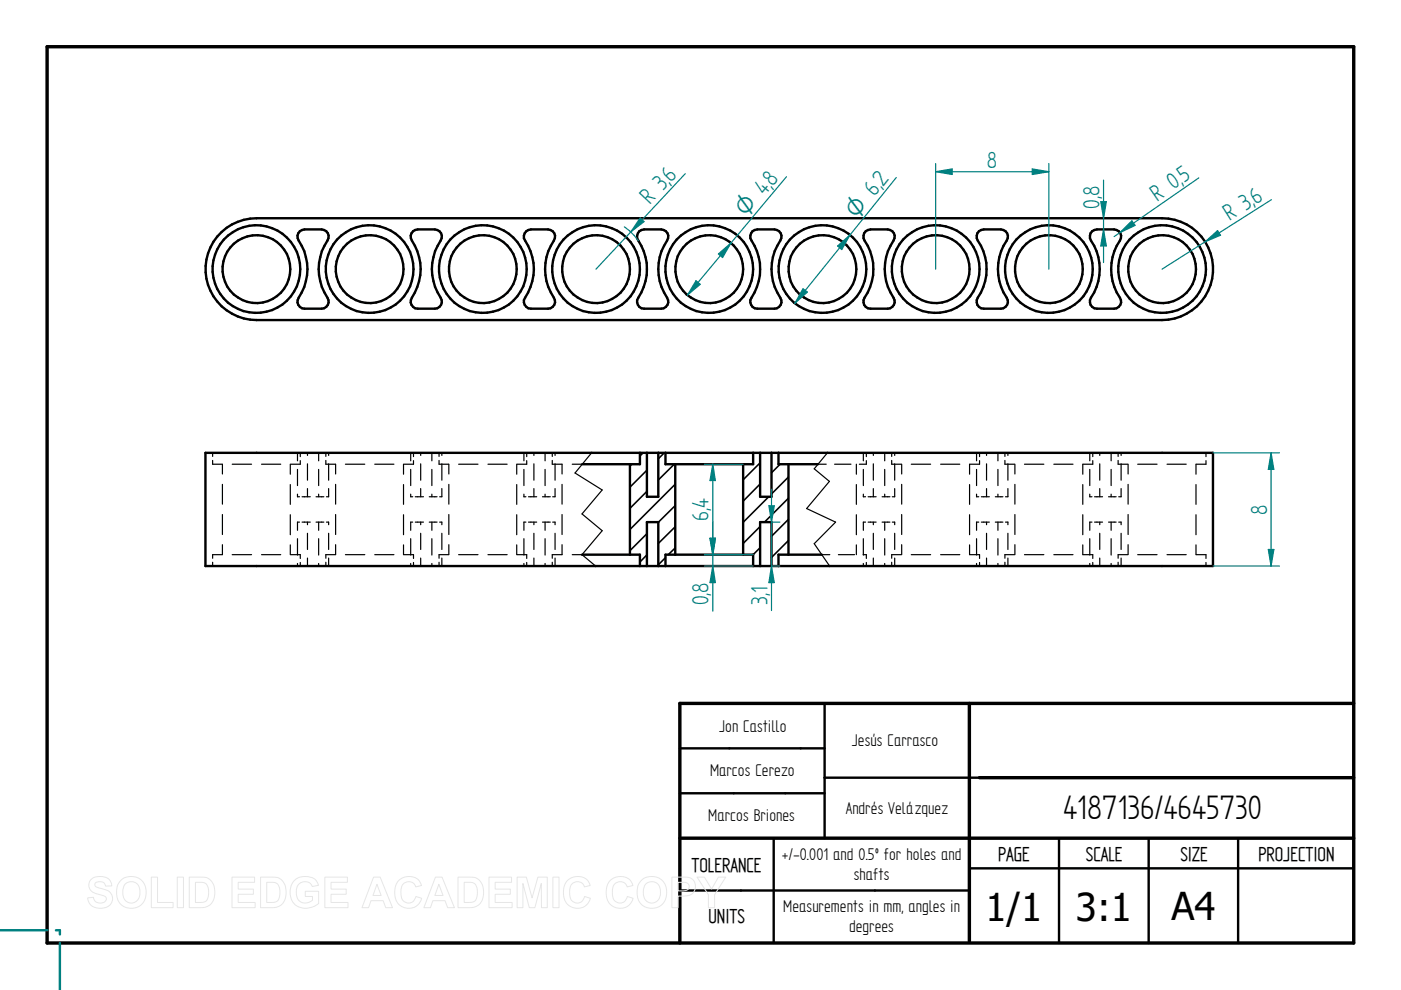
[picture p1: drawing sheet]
<svg xmlns="http://www.w3.org/2000/svg" width="297mm" height="210mm" viewBox="0 0 297 210" stroke-linecap="round" stroke-linejoin="round" font-family="sans-serif">
<path d="M10 9.9h277v190h-277zM205.5 149.1v50.5M287 149.1h-142.9v50.8M144.1 177.7h142.9M207.6 164.9h79.4" fill="none" stroke="#000" stroke-width=".72"/>
<g fill="none" stroke="#000" stroke-width=".51">
<path d="M47 49.2a10.9 10.9 0 0 1 7.4-2.9h192a10.8 10.8 0 0 1 10.8 10.8 10.8 10.8 0 0 1-10.8 10.8h-192a10.8 10.8 0 0 1-10-6.9 10.8 10.8 0 0 1 2.6-11.8zM63.6 49l1-.4h3.6a1.52 1.52 0 0 1 1.2 2.4 10.8 10.8 0 0 0 0 12.1 1.5 1.5 0 0 1-1.2 2.3h-3.6a1.5 1.5 0 0 1-1.3-2.3 10.8 10.8 0 0 0 0-12.1 1.5 1.5 0 0 1 .3-2zM87.6 49l1-.4h3.6a1.52 1.52 0 0 1 1.2 2.4 10.8 10.8 0 0 0 0 12.1 1.5 1.5 0 0 1-1.2 2.3h-3.6a1.5 1.5 0 0 1-1.3-2.3 10.8 10.8 0 0 0 0-12.1 1.5 1.5 0 0 1 .3-2zM111.6 49l1-.4h3.6a1.52 1.52 0 0 1 1.2 2.4 10.8 10.8 0 0 0 0 12.1 1.5 1.5 0 0 1-1.2 2.3h-3.6a1.5 1.5 0 0 1-1.3-2.3 11 11 0 0 0-.2-12.6l.1-1.1zM135.5 49l1.1-.4h3.6a1.52 1.52 0 0 1 1.2 2.4 10.8 10.8 0 0 0 0 12.1 1.5 1.5 0 0 1-1.2 2.3h-3.6a1.5 1.5 0 0 1-1.3-2.3 11.2 11.2 0 0 0-.2-12.6v-.5zM159.6 49l1-.4h3.6a1.52 1.52 0 0 1 1.2 2.4 10.8 10.8 0 0 0 0 12.1 1.5 1.5 0 0 1-1.2 2.3h-3.6a1.5 1.5 0 0 1-1.3-2.3 11.2 11.2 0 0 0-.2-12.6v-.5zM183.6 49l1-.4h3.6a1.52 1.52 0 0 1 1.2 2.4 10.8 10.8 0 0 0 0 12.1 1.5 1.5 0 0 1-1.2 2.3h-3.6a1.5 1.5 0 0 1-1.3-2.3 10.8 10.8 0 0 0 0-12.1 1.63 1.63 0 0 1 .3-2zM207.6 49l1-.4h3.6a1.52 1.52 0 0 1 1.2 2.4 10.8 10.8 0 0 0 0 12.1 1.5 1.5 0 0 1-1.2 2.3h-3.6a1.5 1.5 0 0 1-1.3-2.3 10.8 10.8 0 0 0 0-12.1 1.63 1.63 0 0 1 .3-2zM231.6 49l1-.4h3.6a1.52 1.52 0 0 1 1.2 2.4 10.8 10.8 0 0 0 0 12.1 1.5 1.5 0 0 1-1.2 2.3h-3.6a1.5 1.5 0 0 1-1.3-2.3 10.8 10.8 0 0 0 0-12.1 1.63 1.63 0 0 1 .3-2zM43.6 96h213.6v24h-213.6zM133.6 98.4v19.2M135.7 96v2.4h-12.3"/>
<path d="M139.6 96v9.3h-2.4v-9.3M143.2 98.4v19.2M157.6 98.4v19.2M159.7 96v2.4h-18.6v-2.4M163.6 96v9.3h-2.4v-9.3M165.1 96v2.4h8.3M167.2 98.4v19.2M123.4 117.6h12.3v2.4M174.2 117.6h-9.1v2.4M139.6 120v-9.3h-2.4v9.3M141.1 120v-2.4h18.6v2.4M163.6 120v-9.3h-2.4v9.3"/>
<path d="M144.1 158.7h30.7M174.8 149.1v28.6M144.1 168.2h30.7M164 177.7v22.2M207.6 164.9h-32.8M224.5 177.7v22.2M243.5 177.7v22.2M262.5 177.7v22.2M144.1 188.8h61.4M205.5 184.1h81.5"/>
<circle cx="54.4" cy="57.1" r="7.2"/>
<circle cx="54.4" cy="57.1" r="9.3"/>
<circle cx="78.4" cy="57.1" r="7.2"/>
<circle cx="78.4" cy="57.1" r="9.3"/>
<circle cx="102.4" cy="57.1" r="7.2"/>
<circle cx="102.4" cy="57.1" r="9.3"/>
<circle cx="126.4" cy="57.1" r="7.2"/>
<circle cx="126.4" cy="57.1" r="9.3"/>
<circle cx="150.4" cy="57.1" r="7.2"/>
<circle cx="150.4" cy="57.1" r="9.3"/>
<circle cx="174.4" cy="57.1" r="7.2"/>
<circle cx="174.4" cy="57.1" r="9.3"/>
<circle cx="198.4" cy="57.1" r="7.2"/>
<circle cx="198.4" cy="57.1" r="9.3"/>
<circle cx="222.4" cy="57.1" r="7.2"/>
<circle cx="222.4" cy="57.1" r="9.3"/>
<circle cx="246.4" cy="57.1" r="7.2"/>
<circle cx="246.4" cy="57.1" r="9.3"/>
</g>
<g fill="none" stroke="#000" stroke-width=".34">
<path d="M134 98.4l-.4 .4M136.4 96l-.7 .7M137.2 99.7l-3.6 3.6M140.8 96l-1.2 1.3M143 98.4l-3.4 3.4M161.2 98.1l-3.6 3.6M165.4 98.4l-1.8 1.8M137.2 104.2l-3.6 3.6M137.2 113.2l-3.6 3.6M137.2 117.6l-1.5 1.6M141.1 118.2l-1.5 1.6M143.2 102.7l-9.6 9.6"/>
<path d="M143.2 107.2l-3.6 3.5M143.2 111.7l-3.6 3.5M143.2 116.2l-1.5 1.4M161.2 102.6l-3.6 3.7M161.2 111.6l-3.6 3.6M161.2 116.1l-1.5 1.5M163 105.3l-5.4 5.4M167.2 105.6l-5.1 5.1M167.2 101.1l-3.6 3.6M167.2 110.1l-3.6 3.6M167.2 114.6l-3.6 3.6"/>
</g>
<g fill="none" stroke="#000" stroke-width=".25">
<path d="M45.1 97.6v.8h2M45.1 96v.8M47.2 98.4v2.1M49.2 98.4h4.1M55.5 98.4h4M61.5 98.4v2.1M63.1 96v1.7M63.1 99.5v3.5M63.7 97.7v.7h-2.1M63.7 96v.8M65.2 96v.6M65.2 98.3v3.5"/>
<path d="M67.6 96v1.7M67.6 99.5v3.5M69.1 97.6v.8h2M69.1 96v.8M69.7 96v.6M69.7 98.3v3.5M71.2 98.4v2.1M73.2 98.4h4.1M79.5 98.4h4M85.6 98.4v2.1M87.1 96v1.7M87.1 99.5v3.5"/>
<path d="M87.7 97.7v.7h-2.1M87.7 96v.8M89.2 96v.6M89.2 98.3v3.5M91.6 96v1.7M91.6 99.5v3.5M93.1 97.6v.8h2l.1 2.1M93.1 96v.8M93.7 96v.6M93.7 98.3v3.5M97.2 98.4h4.1M103.5 98.4h4"/>
<path d="M109.6 98.4v2.1M111.1 96v1.7M111.1 99.5v3.5M111.7 97.7v.7h-2.1M111.7 96v.8M113.2 96v.6M113.2 98.3v3.5M115.6 96v1.7M115.6 99.5v3.5M117.1 97.6v.8h2.1v2.1M117.1 96v.8M117.7 96v.6"/>
<path d="M117.7 98.3v3.5M121.3 98.4h2.1M125.4 96l-3.5 4.3 5.8 3.6-4.3 5.1 4.3 3.5-4.3 5.1M173.4 98.4h1.8M175.4 96l-2.8 3.4 3.2 2.7-4.8 5.7 6.2 2.9-4.6 4.6 3.3 4.7M177 98.4h3.4M181.6 98.4v2.1M183 96v1.7M183 99.5v3.5M183.7 97.7v.7h-1.5M183.7 96v.8M185.2 96v.6"/>
<path d="M185.2 98.3v3.5M187.6 96v1.7M187.6 99.5v3.5M189.1 97.6v.8h2M189.1 96v.8M189.7 96v.6M189.7 98.3v3.5M191.2 98.4v2.1M193.2 98.4h4.1M199.4 98.4h4.1M205.6 98.4v2.1M207 96v1.7"/>
<path d="M207 99.5v3.5M207.7 97.7v.7h-2.1M207.7 96v.8M209.2 96v.6M209.2 98.3v3.5M211.6 96v1.7M211.6 99.5v3.5M213.1 97.6v.8h2M213.1 96v.8M213.7 96v.6M213.7 98.3v3.5M215.2 98.4v2.1"/>
<path d="M217.2 98.4h4.1M223.4 98.4h4.1M229.6 98.4v2.1M231.1 96v1.7M231.1 99.5v3.5M231.7 97.7v.7h-2.1M231.7 96v.8M233.2 96v.6M233.2 98.3v3.5M235.6 96v1.7M235.6 99.5v3.5M237.1 97.6v.8h2"/>
<path d="M237.1 96v.8M237.7 96v.6M237.7 98.3v3.5M239.2 98.4v2.1M241.2 98.4h4.1M247.4 98.4h4.1M253.6 98.4v2.1M255.7 97.7v.7h-2.1M255.7 96v.8M45.1 119.2v.8M47.1 117.6h-2v.8M47.2 102.7v4.2"/>
<path d="M47.2 109.1v4.2M47.2 115.5v2.1M49.2 117.6h4.1M55.5 117.6h4M61.5 102.7v4.2M61.5 109.1v4.3M61.5 115.5v2.1M61.6 117.6h2.1v.8M63.1 104.8v.5h.4M63.1 114.2v3.5M63.1 119.5v.5M63.5 110.7h-.4v1.7"/>
<path d="M63.7 119.3v.7M64 110.7h1.8M64 105.3h1.8M65.2 103.6v1.7M65.2 110.7v.6M65.2 113.1v3.4M65.2 118.3v1.7M67 110.7h1.7M67 105.3h1.7M67.6 104.8v.5M67.6 110.7v1.7M67.6 114.2v3.5"/>
<path d="M67.6 119.5v.5M69.1 119.2v.8M69.2 110.7h.5v.6M69.7 103.6v1.7h-.5M69.7 113.1v3.4M69.7 118.3v1.7M71.1 117.6h-2v.8M71.2 102.7v4.2M71.2 109.1v4.2M71.2 115.5v2.1M73.2 117.6h4.1M79.5 117.6h4"/>
<path d="M85.6 102.7v4.2M85.6 109.1v4.3M85.6 115.5v2.1M85.6 117.6h2.1v.8M87.1 104.8v.5h.4M87.1 114.2v3.5M87.1 119.5v.5M87.5 110.7h-.4v1.7M87.7 119.3v.7M88.1 110.7h1.7M88.1 105.3h1.7M89.2 103.6v1.7"/>
<path d="M89.2 110.7v.6M89.2 113.1v3.4M89.2 118.3v1.7M91 110.7h1.7M91 105.3h1.7M91.6 104.8v.5M91.6 110.7v1.7M91.6 114.2v3.5M91.6 119.5v.5M93.1 119.2v.8M93.2 110.7h.5v.6M93.7 103.6v1.7h-.5"/>
<path d="M93.7 113.1v3.4M93.7 118.3v1.7M95.2 115.5l-.1 2.1h-2v.8M95.2 102.7v4.2M95.2 109.1v4.2M97.2 117.6h4.1M103.5 117.6h4M109.6 102.7v4.2M109.6 109.1v4.3M109.6 115.5v2.1M109.6 117.6h2.1v.8M111.1 104.8v.5h.4"/>
<path d="M111.1 114.2v3.5M111.1 119.5v.5M111.5 110.7h-.4v1.7M111.7 119.3v.7M112.1 110.7h1.7M112.1 105.3h1.7M113.2 103.6v1.7M113.2 110.7v.6M113.2 113.1v3.4M113.2 118.3v1.7M115 110.7h1.7M115 105.3h1.7"/>
<path d="M115.6 104.8v.5M115.6 110.7v1.7M115.6 114.2v3.5M115.6 119.5v.5M117.1 119.2v.8M117.2 110.7h.5v.6M117.7 103.6v1.7h-.5M117.7 113.1v3.4M117.7 118.3v1.7M119.2 115.5v2.1h-2.1v.8M119.2 102.7v4.2M119.2 109.1v4.2"/>
<path d="M121.3 117.6h2.1M123.4 117.6l2.9 2.4M174.2 117.6h1.7M177.8 117.6h3.4M181.6 102.7v4.2M181.6 109.1v4.3M181.6 115.5v2.1M183 117.6h.7v.8M183 104.8v.5h.5M183 114.2v3.5M183 119.5v.5M183.5 110.7h-.5v1.7"/>
<path d="M183.7 119.3v.7M184.1 110.7h1.7M184.1 105.3h1.7M185.2 103.6v1.7M185.2 110.7v.6M185.2 113.1v3.4M185.2 118.3v1.7M187 110.7h1.7M187 105.3h1.7M187.6 104.8v.5M187.6 110.7v1.7M187.6 114.2v3.5"/>
<path d="M187.6 119.5v.5M189.1 119.2v.8M189.2 110.7h.5v.6M189.7 103.6v1.7h-.5M189.7 113.1v3.4M189.7 118.3v1.7M191.1 117.6h-2v.8M191.2 102.7v4.2M191.2 109.1v4.2M191.2 115.5v2.1M193.2 117.6h4.1M199.4 117.6h4.1"/>
<path d="M205.6 102.7v4.2M205.6 109.1v4.3M205.6 115.5v2.1M205.6 117.6h2.1v.8M207 104.8v.5h.5M207 114.2v3.5M207 119.5v.5M207.5 110.7h-.5v1.7M207.7 119.3v.7M208.1 110.7h1.7M208.1 105.3h1.7M209.2 103.6v1.7"/>
<path d="M209.2 110.7v.6M209.2 113.1v3.4M209.2 118.3v1.7M211 110.7h1.6M211 105.3h1.6M211.6 104.8v.5M211.6 110.7v1.7M211.6 114.2v3.5M211.6 119.5v.5M213.1 119.2v.8M213.2 110.7h.5v.6M213.7 103.6v1.7h-.5"/>
<path d="M213.7 113.1v3.4M213.7 118.3v1.7M215.1 117.6h-2v.8M215.2 102.7v4.2M215.2 109.1v4.2M215.2 115.5v2.1M217.2 117.6h4.1M223.4 117.6h4.1M229.6 102.7v4.2M229.6 109.1v4.3M229.6 115.5v2.1M229.6 117.6h2.1v.8"/>
<path d="M231.1 104.8v.5h.4M231.1 114.2v3.5M231.1 119.5v.5M231.5 110.7h-.4v1.7M231.7 119.3v.7M232.1 110.7h1.7M232.1 105.3h1.7M233.2 103.6v1.7M233.2 110.7v.6M233.2 113.1v3.4M233.2 118.3v1.7M235 110.7h1.6"/>
<path d="M235 105.3h1.6M235.6 104.8v.5M235.6 110.7v1.7M235.6 114.2v3.5M235.6 119.5v.5M237.1 119.2v.8M237.2 110.7h.5v.6M237.7 103.6v1.7h-.5M237.7 113.1v3.4M237.7 118.3v1.7M239.1 117.6h-2v.8M239.2 102.7v4.2"/>
<path d="M239.2 109.1v4.2M239.2 115.5v2.1M241.2 117.6h4.1M247.4 117.6h4.1M253.6 102.7v4.2M253.6 109.1v4.3M253.6 115.5v2.1M253.6 117.6h2.1v.8M255.7 119.3v.7"/>
</g>
<path d="M0 197.2h10.1M11.9 197.2h.8v.9M12.7 199.9v10" fill="none" stroke="#008080" stroke-width=".51"/>
<path d="M255.5 51.3l2.6-2.4 .7 1zM269.6 42.3l-23.2 14.8" fill="none" stroke="#008080" stroke-width=".25"/>
<path d="M255.5 51.3l2.6-2.4 .7 1z" fill="#008080"/>
<path d="M254.2 37.7l-18 12.5M237.4 49.3l2.6-2.5 .7 1z" fill="none" stroke="#008080" stroke-width=".25"/>
<path d="M237.4 49.3l2.6-2.5 .7 1z" fill="#008080"/>
<path d="M233.4 42.8h1.2l-.6 3.5z" fill="none" stroke="#008080" stroke-width=".25"/>
<path d="M233.4 42.8h1.2l-.6 3.5z" fill="#008080"/>
<path d="M234 48.6l.6 3.6h-1.2z" fill="none" stroke="#008080" stroke-width=".25"/>
<path d="M234 48.6l.6 3.6h-1.2z" fill="#008080"/>
<path d="M198.4 34.7v22.4M198.4 36.4l3.5-.6v1.2zM222.4 34.7v22.4M234 38.2v17.5" fill="none" stroke="#008080" stroke-width=".25"/>
<path d="M198.4 36.4l3.5-.6v1.2z" fill="#008080"/>
<path d="M218.9 35.8l3.5 .6-3.5 .6z" fill="none" stroke="#008080" stroke-width=".25"/>
<path d="M218.9 35.8l3.5 .6-3.5 .6z" fill="#008080"/>
<path d="M190 37.6l-21.5 26.7M198.4 36.4h24M170.3 61.2l.9 .7-2.7 2.4z" fill="none" stroke="#008080" stroke-width=".25"/>
<path d="M170.3 61.2l.9 .7-2.7 2.4z" fill="#008080"/>
<path d="M177.6 52.2l2.6-2.4-1.7 3.1z" fill="none" stroke="#008080" stroke-width=".25"/>
<path d="M177.6 52.2l2.6-2.4-1.7 3.1z" fill="#008080"/>
<path d="M166.7 37.5l-20.9 25.1M147.6 59.5l.9 .8-2.7 2.3z" fill="none" stroke="#008080" stroke-width=".25"/>
<path d="M147.6 59.5l.9 .8-2.7 2.3z" fill="#008080"/>
<path d="M152.3 53.8l2.7-2.3-1.8 3.1z" fill="none" stroke="#008080" stroke-width=".25"/>
<path d="M152.3 53.8l2.7-2.3-1.8 3.1z" fill="#008080"/>
<path d="M145.3 36.8l-18.9 20.3M132.4 48.1l1.1 .8 1.8 2.1M135.7 46.2l.9 .8-2.8 2.1z" fill="none" stroke="#008080" stroke-width=".25"/>
<path d="M135.7 46.2l.9 .8-2.8 2.1z" fill="#008080"/>
<path d="M257.2 96h14.1M268.9 116.5h1.2l-.6 3.5zM257.2 120h14.1" fill="none" stroke="#008080" stroke-width=".25"/>
<path d="M268.9 116.5h1.2l-.6 3.5z" fill="#008080"/>
<path d="M269.5 96l.6 3.5h-1.2z" fill="none" stroke="#008080" stroke-width=".25"/>
<path d="M269.5 96l.6 3.5h-1.2z" fill="#008080"/>
<path d="M149.3 98.4h8.3M151.1 98.4l.6 3.5h-1.2zM269.5 96v24M149.3 117.6h8.3" fill="none" stroke="#008080" stroke-width=".25"/>
<path d="M151.1 98.4l.6 3.5h-1.2z" fill="#008080"/>
<path d="M150.5 114.1h1.2l-.6 3.5z" fill="none" stroke="#008080" stroke-width=".25"/>
<path d="M150.5 114.1h1.2l-.6 3.5z" fill="#008080"/>
<path d="M151.1 98.4v19.2M149.3 117.6h10.4M150.5 114.1h1.2l-.6 3.5zM149.3 120h10.4" fill="none" stroke="#008080" stroke-width=".25"/>
<path d="M150.5 114.1h1.2l-.6 3.5z" fill="#008080"/>
<path d="M151.1 120l.6 3.5h-1.2z" fill="none" stroke="#008080" stroke-width=".25"/>
<path d="M151.1 120l.6 3.5h-1.2z" fill="#008080"/>
<path d="M151.1 110.6v19M163.6 110.7h1.8M163.6 120h1.8M163.6 120l.6 3.5h-1.2z" fill="none" stroke="#008080" stroke-width=".25"/>
<path d="M163.6 120l.6 3.5h-1.2z" fill="#008080"/>
<path d="M163 107.2h1.2l-.6 3.5z" fill="none" stroke="#008080" stroke-width=".25"/>
<path d="M163 107.2h1.2l-.6 3.5z" fill="#008080"/>
<path d="M163.6 103.7v25.8" fill="none" stroke="#008080" stroke-width=".25"/>
<g fill="none" stroke="#e6e6e6" stroke-width=".21">
<path d="M19.3 186.5a3.1 3.1 0 0 1 4 .2l.4 1.1-1.3 .1a1.28 1.28 0 0 0-1-1 1.28 1.28 0 0 0-1.3 .5v.4a5.6 5.6 0 0 0 2.5 .9 1.98 1.98 0 0 1 1.2 2.4 1.98 1.98 0 0 1-2.2 1.5 2.48 2.48 0 0 1-3-2.2l1.2-.2a1.44 1.44 0 0 0 1.3 1.3 1.44 1.44 0 0 0 1.5-.9 1.18 1.18 0 0 0-1.4-.9 2.36 2.36 0 0 1-2.4-2l.1-.7zM25.8 186.5a3.3 3.3 0 0 1 3.9-.1 3.3 3.3 0 0 1 1.2 3.8 3.2 3.2 0 0 1-3.8 2.3 3.2 3.2 0 0 1-2.4-3.8 3 3 0 0 1 1.1-2.2zM26.5 187.5a1.87 1.87 0 0 1 2.2-.4 1.87 1.87 0 0 1 1 2.1 1.87 1.87 0 0 1-1.8 2.3 1.87 1.87 0 0 1-1.9-2.3l.1-.8zM32.1 186h1.3v5.3h3.3v1.1h-4.6zM37.6 186h1.3v6.4h-1.3zM40.1 186h2.4a2.79 2.79 0 0 1 3 3.3 2.79 2.79 0 0 1-2.9 3.1h-2.5zM41.4 187.1a2.64 2.64 0 0 1 2.5 .5 3.3 3.3 0 0 1-.3 3.5l-.8 .2h-1.4zM49.2 186h4.8v1.1h-3.5v1.4h3.2v1.1h-3.2v1.7h3.6v1.1h-4.9zM55.2 186h2.4a2.79 2.79 0 0 1 3.1 3.3 2.79 2.79 0 0 1-3 3.1h-2.5zM56.6 187.1a2.64 2.64 0 0 1 2.4 .5 3.3 3.3 0 0 1-.3 3.5l-.8 .2h-1.3zM62.3 186.8a3.6 3.6 0 0 1 4.6-.2l.6 1.1-1.3 .3a1.8 1.8 0 0 0-2.2-1 1.8 1.8 0 0 0-1.2 2.1 2.01 2.01 0 0 0 1.1 2.2 2.01 2.01 0 0 0 2.3-.4v-.8h-1.5v-1.1h2.9v2.6a3.8 3.8 0 0 1-5.5-.3 4 4 0 0 1 .2-4.5zM68.9 186h4.8v1.1h-3.5v1.4h3.2v1.1h-3.2v1.7h3.6v1.1h-4.9z"/>
<path d="M79.2 186h1.4l2.6 6.4h-1.4l-.6-1.4h-2.5l-.6 1.4h-1.4zM79.9 187.5l.9 2.4h-1.7zM84.5 186.7a2.87 2.87 0 0 1 4.9 1l-1.3 .3a1.6 1.6 0 0 0-1.8-1 1.6 1.6 0 0 0-1.3 1.7 2.19 2.19 0 0 0 1.3 2.7 1.55 1.55 0 0 0 1.9-1.3l1.2 .4a2.93 2.93 0 0 1-3.4 2 2.93 2.93 0 0 1-2.3-3.3v-.6a3.2 3.2 0 0 1 .8-1.9zM92.3 186h1.4l2.6 6.4h-1.4l-.5-1.4h-2.6l-.5 1.4h-1.4zM93 187.5l.9 2.4h-1.7zM97.1 186h2.4a2.79 2.79 0 0 1 3 3.3 2.79 2.79 0 0 1-2.9 3.1h-2.5zM98.4 187.1a2.64 2.64 0 0 1 2.4 .5 3.3 3.3 0 0 1-.2 3.5l-.9 .2h-1.3zM103.7 186h4.8v1.1h-3.5v1.4h3.2v1.1h-3.2v1.7h3.6v1.1h-4.9zM109.6 186h2l1.2 4.4 1.2-4.4h2v6.4h-1.2v-5.1l-1.4 5.1h-1.2l-1.3-5.1v5.1h-1.3zM117.2 186h1.3v6.4h-1.3zM120.3 186.7a2.87 2.87 0 0 1 4.8 1l-1.2 .3a1.6 1.6 0 0 0-1.9-1 1.6 1.6 0 0 0-1.2 1.7 2.19 2.19 0 0 0 1.3 2.7 1.55 1.55 0 0 0 1.8-1.3l1.3 .4a2.93 2.93 0 0 1-3.5 2 2.93 2.93 0 0 1-2.2-3.3v-.6a3.2 3.2 0 0 1 .8-1.9zM129.3 186.7a2.87 2.87 0 0 1 4.9 1l-1.2 .3a1.6 1.6 0 0 0-1.9-1 1.6 1.6 0 0 0-1.3 1.7 2.19 2.19 0 0 0 1.3 2.7 1.55 1.55 0 0 0 1.9-1.3l1.2 .4a2.93 2.93 0 0 1-3.4 2 2.93 2.93 0 0 1-2.3-3.3l.1-.6a3.2 3.2 0 0 1 .7-1.9z"/>
<path d="M136.2 186.5a3.3 3.3 0 0 1 3.9-.1 3.3 3.3 0 0 1 1.1 3.8 3.2 3.2 0 0 1-3.7 2.3 3.2 3.2 0 0 1-2.4-3.8 3 3 0 0 1 1.1-2.2zM136.9 187.5a1.87 1.87 0 0 1 2.2-.4 1.87 1.87 0 0 1 .9 2.1 1.87 1.87 0 0 1-1.8 2.3 1.87 1.87 0 0 1-1.8-2.3l.1-.8zM142.4 186h2.1a2.5 2.5 0 0 1 2.7 1 2.08 2.08 0 0 1-.1 2.2 2.08 2.08 0 0 1-2.1 .8h-1.2v2.4h-1.4zM143.8 187.1h.6a1.28 1.28 0 0 1 1.7 .9 1.22 1.22 0 0 1-1.6 .9h-.7zM147.8 186h1.5l1.6 2.5 1.4-2.5h1.6l-2.4 3.7v2.7h-1.3v-2.7z"/>
</g>
<g font-size="8.1">
<text x="225.4" y="173.7">4187136/4645730</text>
<text x="208.9" y="195.3">1/1</text>
<text x="228.1" y="195.3">3:1</text>
<text x="248.4" y="195.1">A4</text>
</g>
<g font-size="5.6" fill="#008080">
<text x="209.3" y="35.5">8</text>
<text x="142.3" y="38.7" transform="rotate(-47 142.3 38.7)">6</text>
<text x="163.9" y="39.6" transform="rotate(-50 163.9 39.6)">8</text>
<text x="187.3" y="39.7" transform="rotate(-51 187.3 39.7)">2</text>
<text x="251" y="38.9" transform="rotate(-35 251 38.9)">5</text>
<text x="137.8" y="43.6" transform="rotate(-47 137.8 43.6)">R 3,</text>
<text x="233.1" y="44.3" transform="rotate(-90 233.1 44.3)">0,8</text>
<text x="245.4" y="42.8" transform="rotate(-35 245.4 42.8)">R 0,</text>
<text x="260.6" y="46.9" transform="rotate(-32 260.6 46.9)">R 3,</text>
<text x="266.2" y="43.4" transform="rotate(-32 266.2 43.4)">6</text>
<text x="150.2" y="110.4" transform="rotate(-90 150.2 110.4)">6,4</text>
<text x="268.6" y="109.1" transform="rotate(-90 268.6 109.1)">8</text>
<text x="150.2" y="128.4" transform="rotate(-90 150.2 128.4)">0,8</text>
<text x="162.7" y="128.2" transform="rotate(-90 162.7 128.2)">3,1</text>
</g>
<g font-size="5.4" fill="#008080">
<text x="158.3" y="46.2" transform="rotate(-50 158.3 46.2)">O 4,</text>
<text x="181.7" y="46.6" transform="rotate(-51 181.7 46.6)">O 6,</text>
</g>
<g font-size="4.8">
<text x="146.6" y="184.8">TOLERANCE</text>
<text x="211.6" y="182.5">PAGE</text>
<text x="230.2" y="182.5">SCALE</text>
<text x="250.3" y="182.5">SIZE</text>
<text x="266.8" y="182.5">PROJECTION</text>
<text x="150.2" y="195.8">UNITS</text>
</g>
<g font-size="4.1">
<text x="152.5" y="155.1">Jon Castillo</text>
<text x="180.6" y="158.2">Jesús Carrasco</text>
<text x="150.5" y="164.5">Marcos Cerezo</text>
<text x="179.3" y="172.6">Andrés Velázquez</text>
<text x="150.2" y="174.1">Marcos Briones</text>
<text x="165.8" y="182.4">+/-0.001 and 0.5º for holes and</text>
<text x="181" y="186.6">shafts</text>
<text x="166.1" y="193.5">Measurements in mm, angles in</text>
<text x="180" y="197.6">degrees</text>
</g>
</svg>
